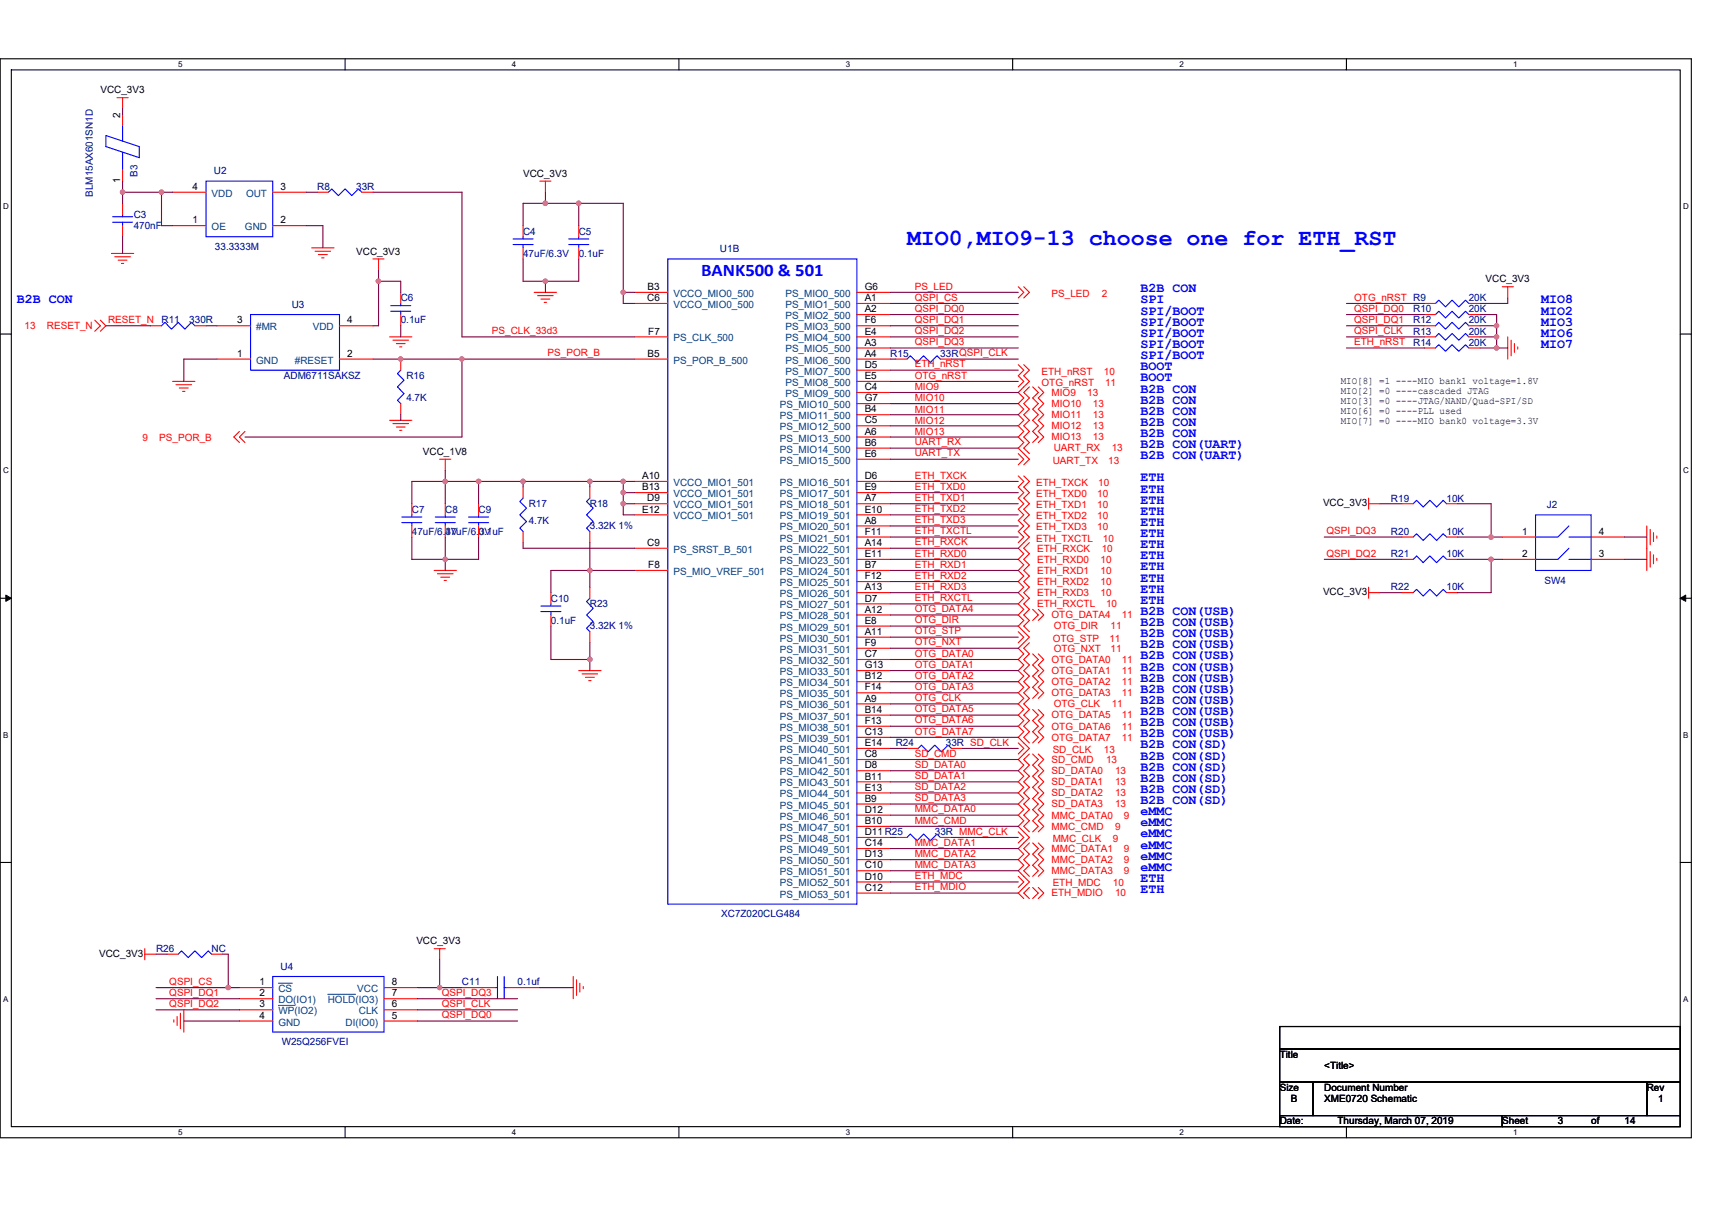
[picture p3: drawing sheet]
<svg xmlns="http://www.w3.org/2000/svg" width="297mm" height="210mm" viewBox="0 0 297 210" stroke-linecap="round" stroke-linejoin="round" font-family="sans-serif">
<path d="M0 10.2h293.5v187.2h-293.5zM2 12.1h289.5v183.4h-289.5z" fill="none" stroke="#000" stroke-width=".19"/>
<g fill="#fff">
<path d="M30.9 10.4h.8v1.6h-.8z"/>
<path d="M30.9 195.7h.8v1.6h-.8z"/>
</g>
<path d="M59.9 10.2v1.9M59.9 195.5v1.9" fill="none" stroke="#000" stroke-width=".19"/>
<g fill="#fff">
<path d="M88.8 10.4h.8v1.6h-.8z"/>
<path d="M88.8 195.7h.8v1.6h-.8z"/>
</g>
<path d="M117.8 10.2v1.9M117.8 195.5v1.9" fill="none" stroke="#000" stroke-width=".19"/>
<g fill="#fff">
<path d="M146.7 10.4h.8v1.6h-.8z"/>
<path d="M146.7 195.7h.8v1.6h-.8z"/>
</g>
<path d="M175.7 10.2v1.9M175.7 195.5v1.9" fill="none" stroke="#000" stroke-width=".19"/>
<g fill="#fff">
<path d="M204.7 10.4h.7v1.6h-.7z"/>
<path d="M204.7 195.7h.7v1.6h-.7z"/>
</g>
<path d="M233.6 10.2v1.9M233.6 195.5v1.9" fill="none" stroke="#000" stroke-width=".19"/>
<g fill="#fff">
<path d="M262.6 10.4h.7v1.6h-.7z"/>
<path d="M262.6 195.7h.7v1.6h-.7z"/>
<path d="M.5 35.1h1v1.5h-1z"/>
<path d="M292 35.1h1v1.5h-1z"/>
<path d="M.5 80.9h1v1.5h-1z"/>
<path d="M292 80.9h1v1.5h-1z"/>
</g>
<path d="M0 58h2M291.5 58h2" fill="none" stroke="#000" stroke-width=".19"/>
<g fill="#fff">
<path d="M.5 126.7h.9v1.6h-.9z"/>
<path d="M292 126.7h.9v1.6h-.9z"/>
</g>
<path d="M0 103.8h2M291.5 103.8h2" fill="none" stroke="#000" stroke-width=".19"/>
<path d="M1 103.3l1 .5-1 .6zM291.5 103.8l1-.5v1.1z" fill="#000" stroke="#000" stroke-width=".17"/>
<g fill="#fff">
<path d="M.5 172.6h.9v1.5h-.9z"/>
<path d="M292 172.6h.9v1.5h-.9z"/>
</g>
<path d="M0 149.7h2M291.5 149.7h2M222 178.1h69.5v3.9h-69.5zM222 182h69.5v5.8h-69.5zM222 187.8h5.8v5.8h-5.8zM222 193.6h38.6v1.9h-38.6zM227.8 187.8h57.9v5.8h-57.9zM260.6 193.6h30.9v1.9h-30.9zM285.7 187.8h5.8v5.8h-5.8z" fill="none" stroke="#000" stroke-width=".19"/>
<g fill="none" stroke="#f00" stroke-width=".19">
<path d="M20.3 17h1.9M21.3 17v1.9M21.3 19.9v1.9M21.3 29.5v1.9M21.3 35.3v1.9M21.3 39.2v1.9M29.9 39.2h5.8M29.9 33.4h5.8M47.3 39.2h5.8M47.3 33.4h5.8M55.1 33.4h1.9M62.8 33.4h1.9"/>
<path d="M90.8 39.2v1.9M93.7 31.4h1.9M94.6 31.4v2M100.4 39.2v1.9M16.4 55.6l1 .9-1 1M17.4 55.6l1 .9-1 1M19.3 44h3.9M19.9 44.6h2.7M20.5 45.1h1.5M21.1 45.7h.4M26.1 56.5h1.9M33.8 56.5h1.9"/>
<path d="M37.7 56.5h5.8M54.1 43h3.9M54.7 43.6h2.7M55.2 44.2h1.6M55.8 44.7h.4M58.9 56.5h5.8M64.7 44.9h1.9M65.7 44.9v2M67.6 58.5h3.9M68.2 59h2.7M68.8 59.6h1.5M69.5 50.7v2"/>
<path d="M69.5 54.6v1.9M90.8 43v1.9M92.7 50.7h3.9M93.3 51.3h2.7M93.8 51.9h1.6M94.4 52.5h.4M100.4 43v1.9M110.1 50.7h5.8M110.1 52.7h5.8M110.1 58.5h5.8M148.7 58.5h5.8M148.7 50.7h5.8"/>
<path d="M148.7 52.7h5.8M148.7 54.6h5.8M148.7 56.5h5.8M176.7 49.8l.9 .9-.9 1M177.6 49.8l1 .9-1 1M247.1 52.7h2M247.1 54.6h2M247.1 56.5h2M247.1 58.5h2M254.8 52.7h2M254.8 54.6h2M254.8 56.5h2"/>
<path d="M254.8 58.5h2M260.6 49.8h2M261.6 49.8v1.9M261.6 58.5v3.8M262.2 59v2.7M262.8 59.6v1.6M29.9 66.2h3.9M30.5 66.8h2.7M31.1 67.3h1.6M31.7 67.9h.4M37.7 62.3h5.8M41.5 74.9l-.9 .9 .9 1"/>
<path d="M42.5 74.9l-1 .9 1 1M58.9 62.3h5.8M67.6 72.9h3.9M68.2 73.5h2.7M68.8 74.1h1.5M69.3 74.7h.4M69.3 60.2h.4M69.5 70v2M69.5 62.3v1.9M76.3 79.7h1.9M77.3 79.7v1.9M110.1 62.3h5.8"/>
<path d="M148.7 60.4h5.8M148.7 62.3h5.8M148.7 64.2h5.8M148.7 66.2h5.8M148.7 68.1h5.8M148.7 70h5.8M148.7 72h5.8M148.7 73.9h5.8M148.7 75.8h5.8M148.7 77.8h5.8M148.7 79.7h5.8M155.4 62.3h2"/>
<path d="M163.1 62.3h2M176.7 63.3l.9 .9-.9 1 .9 1-.9 .9M176.7 78.7l.9 1-.9 1M177.6 63.3l1 .9-1 1 1 1-1.9 1.9 .9 1-.9 .9 .9 1-.9 1 .9 .9-.9 1 .9 1-.9 .9 .9 1-.9 1 1.9 1.9-1 1M178.6 67.1l-1 1 1 1-1 .9 1 1-1 1 1 .9-1 1 1 1-1 .9 1 1-1 1 1 .9M179.2 67.1l.9 1-.9 1 .9 .9-.9 1 .9 1-.9 .9 .9 1-.9 1 .9 .9-.9 1M180.1 67.1l1 1-1 1 1 .9-1 1 1 1-1 .9 1 1-1 1 1 .9-1 1M247.1 60.4h2M254.8 60.4h2M263.3 60.2v.4M71.5 87.4v1.9M71.5 91.3v1.9"/>
<path d="M75.3 99h3.9M75.9 99.6h2.7M77.3 87.4v1.9M77.3 91.3v1.9M83 87.4v1.9M83 91.3v1.9M90.8 92.2v2M90.8 84.5v1.9M102.3 92.2v2M102.3 84.5v1.9M110.1 83.5h5.8M110.1 85.5h5.8"/>
<path d="M110.1 87.4h5.8M110.1 89.3h5.8M110.1 99h5.8M110.1 95.1h5.8M148.7 83.5h5.8M148.7 85.5h5.8M148.7 87.4h5.8M148.7 89.3h5.8M148.7 91.3h5.8M148.7 93.2h5.8M148.7 95.1h5.8M148.7 97.1h5.8"/>
<path d="M148.7 99h5.8M176.7 82.6l.9 .9-.9 1 .9 1-.9 .9 .9 1-.9 1 .9 .9-.9 1 .9 1-.9 .9 .9 1-.9 1M177.6 82.6l1 .9-1 1 1 1-1 .9 1 1-1 1 1 .9-1 1 1 1-1 .9 1 1-1.9 1.9 .9 1-.9 1 .9 .9-.9 1 .9 1-.9 .9 .9 1-.9 .9 .9 1-.9 1 .9 .9-.9 1 .9 1-.9 .9 1.9 2-1.9 1.9 .9 1-.9 .9 .9 1-.9 1 .9 .9-.9 1 .9 1-.9 .9 .9 1-.9 1 .9 .9-.9 1 .9 1-.9 .9 .9 1-.9 1 1.9 1.9-1.9 1.9 .9 1-.9 1 .9 .9-.9 1 .9 .9-.9 1 .9 1-.9 .9 .9 1-.9 1 .9 .9-.9 1 1.9 1.9-1.9 2 .9 .9-.9 1 .9 1-.9 .9 1.9 2-1.9 1.9 .9 .9M178.6 94.2l-1 .9 1 1-1 1 1 .9-1 1 1 1-1 .9 1 1-1 .9 1 1-1 1 1 .9-1 1 1 1-1 .9 1 1M237.5 87.4h1.9M237.5 86.4v2M243.3 93.2h1.9M243.3 97.1h1.9M243.3 87.4h1.9M251 93.2h1.9M251 97.1h1.9M251 87.4h1.9"/>
<path d="M260.6 93.2h5.8M260.6 97.1h5.8M276.1 97.1h5.8M276.1 93.2h5.8M285.7 91.3v7.7M286.3 91.9v2.7M286.3 95.7v2.7M286.9 92.4v1.6M286.9 96.3v1.5M287.5 93v.4M287.5 96.9v.4M76.5 100.2h1.5"/>
<path d="M77.1 100.7h.3M95.6 102.8v2M95.6 106.7v1.9M100.4 116.4h3.9M101 116.9h2.7M101.6 117.5h1.5M102.1 118.1h.4M102.3 109.6v1.9M102.3 101.9v1.9M148.7 100.9h5.8M148.7 102.8h5.8M148.7 104.8h5.8"/>
<path d="M148.7 106.7h5.8M148.7 108.6h5.8M148.7 110.6h5.8M148.7 112.5h5.8M148.7 114.4h5.8M148.7 116.4h5.8M148.7 118.3h5.8M176.7 109.6l.9 1-.9 .9M178.6 111.5l-1 1 1 1-1 .9 1 1-1 1 1 .9-1 1 1 1-1 .9 1 1-1 1 1 .9-1 1 1 1-1 .9 1 1-1 1 1 .9M179.2 105.7l.9 1-.9 1M179.2 113.5l.9 .9-.9 1 .9 1-.9 .9 .9 1-.9 1 .9 .9-.9 1M180.1 105.7l1 1-1 1"/>
<path d="M180.1 113.5l1 .9-1 1 1 1-1 .9 1 1-1 1 1 .9-1 1M237.5 102.8h1.9M237.5 101.9v1.9M243.3 102.8h1.9M251 102.8h1.9M148.7 120.2h5.8M148.7 122.2h5.8M148.7 124.1h5.8M148.7 126h5.8M148.7 128h5.8M148.7 129.9h5.8M148.7 131.8h5.8"/>
<path d="M148.7 133.8h5.8M148.7 135.7h5.8M148.7 137.6h5.8M148.7 139.5h5.8M157.4 129.9h1.9M165.1 129.9h1.9M176.7 128.9l.9 1-.9 1M178.6 130.9l-1 .9 1 1-1 1 1 .9-1 1 1 .9-1 1 1 1-1 .9 1 1-1 1 1 .9-1 1 1 1M179.2 123.1l.9 1-.9 1 .9 .9-.9 1 .9 1-.9 .9M179.2 130.9l.9 .9-.9 1 .9 1-.9 .9 .9 1-.9 .9 .9 1-.9 1 .9 .9-.9 1 .9 1-.9 .9 .9 1-.9 1M180.1 123.1l1 1-1 1 1 .9-1 1 1 1-1 .9M180.1 130.9l1 .9-1 1 1 1-1 .9 1 1-1 .9 1 1-1 1 1 .9-1 1 1 1-1 .9 1 1-1 1"/>
<path d="M148.7 141.5h5.8M148.7 143.4h5.8M148.7 145.3h5.8M148.7 147.3h5.8M148.7 149.2h5.8M148.7 151.1h5.8M148.7 153.1h5.8M148.7 155h5.8M155.4 145.3h2M163.1 145.3h2M176.7 144.4l.9 .9-.9 1M176.7 152.1l.9 1-.9 .9"/>
<path d="M178.6 146.3l-1 1 1 .9-1 1 1 1-1 .9 1 1M178.6 154l-1 1 1 .9M179.2 146.3l.9 1-.9 .9 .9 1-.9 1 .9 .9-.9 1M179.2 154l.9 1-.9 .9M180.1 146.3l1 1-1 .9 1 1-1 1 1 .9-1 1M180.1 154l1 1-1 .9M25.1 165.6h2M25.1 164.6v2M29 165.6h1.9M30.2 177v.4M30.7 176.4v1.5M31.3 175.8v2.7"/>
<path d="M31.9 175.2v3.9M36.7 165.6h1.9M41.5 171.4h5.8M41.5 173.3h5.8M41.5 175.2h5.8M41.5 177.2h5.8M66.6 177.2h5.8M66.6 175.2h5.8M66.6 173.3h5.8M66.6 171.4h5.8M75.3 164.6h2M76.3 164.6v2"/>
<path d="M80.2 171.4h5.7M87.9 171.4h5.8M99.5 169.5v3.8M100 170v2.7M100.6 170.6v1.5M101.2 171.2v.4"/>
</g>
<g fill="none" stroke="#00f" stroke-width=".19">
<path d="M18.4 23.5l5.8 1.9v2l-5.8-2zM19.5 38.6h3.5M19.5 37.6h3.5M21.3 26.4v3.1M21.3 21.8v2.7M21.3 37.2v.4M21.3 38.6v.6M35.7 31.4h11.6v9.7h-11.6zM57 33.4l.6-.6 1.1 1.2 1.2-1.2 1.1 1.2 1.2-1.2 .6 .6M28 56.5l.6-.6 1.2 1.2 1.1-1.2 1.2 1.2 1.1-1.2 .6 .6M43.5 54.6h15.4v9.6h-15.4zM67.8 54h3.5"/>
<path d="M67.8 53h3.5M69.5 52.7v.3M69.5 54v.6M89 42.4h3.5M89 41.5h3.5M90.8 41.1v.4M90.8 42.4v.6M98.7 42.4h3.4M98.7 41.5h3.4M100.4 41.1v.4M100.4 42.4v.6M115.9 44.9h32.8v112h-32.8z"/>
<path d="M249.1 52.7l.5-.6 1.2 1.2 1.1-1.2 1.2 1.2 1.2-1.2 .5 .6M249.1 54.6l.5-.6 1.2 1.2 1.1-1.2 1.2 1.2 1.2-1.2 .5 .6M249.1 56.5l.5-.6 1.2 1.2 1.1-1.2 1.2 1.2 1.2-1.2 .5 .6M249.1 58.5l.5-.6 1.2 1.1 1.1-1.1 1.2 1.1 1.2-1.1 .5 .6M69.5 64.2l-.5 .6 1.1 1.2-1.1 1.1 1.1 1.2-1.1 1.2 .5 .5M157.4 62.3l.5-.6 1.2 1.2 1.1-1.2 1.2 1.2 1.2-1.2 .5 .6M249.1 60.4l.5-.6 1.2 1.2 1.1-1.2 1.2 1.2 1.2-1.2 .5 .6M69.7 90.7h3.5M69.7 89.7h3.5M71.5 89.3v.4M71.5 90.7v.6M75.5 90.7h3.5"/>
<path d="M75.5 89.7h3.5M77.3 89.3v.4M77.3 90.7v.6M81.3 90.7h3.5M81.3 89.7h3.5M83 89.3v.4M83 90.7v.6M90.8 86.4l-.6 .6 1.2 1.2-1.2 1.1 1.2 1.2-1.2 1.2 .6 .5M102.3 86.4l-.5 .6 1.1 1.2-1.1 1.1 1.1 1.2-1.1 1.2 .5 .5M245.2 93.2l.6-.6 1.1 1.2 1.2-1.2 1.2 1.2 1.1-1.2 .6 .6M245.2 97.1l.6-.6 1.1 1.1 1.2-1.1 1.2 1.1 1.1-1.1 .6 .6M245.2 87.4l.6-.6 1.1 1.2 1.2-1.2 1.2 1.2 1.1-1.2 .6 .6"/>
<path d="M266.4 89.3h9.7v9.7h-9.7zM272.2 95.1l-1.9 2h-3.9M272.2 97.1h3.9M272.2 91.3l-1.9 1.9h-3.9M272.2 93.2h3.9M93.8 106.1h3.5M93.8 105.2h3.5M95.6 104.8v.4M95.6 106.1v.6M102.3 103.8l-.5 .6 1.1 1.2-1.1 1.1 1.1 1.2-1.1 1.1 .5 .6M245.2 102.8l.6-.5 1.1 1.1 1.2-1.1 1.2 1.1 1.1-1.1 .6 .5M159.3 129.9l.6-.6 1.1 1.2 1.2-1.2 1.1 1.2 1.2-1.2 .6 .6"/>
<path d="M157.4 145.3l.5-.6 1.2 1.2 1.1-1.2 1.2 1.2 1.2-1.2 .5 .6M30.9 165.6l.6-.6 1.2 1.2 1.1-1.2 1.2 1.2 1.1-1.2 .6 .6M47.3 169.5h19.3v9.6h-19.3zM85.9 171.4h.4M86.3 169.5v3.8M87.5 169.5v3.8M87.5 171.4h.4"/>
</g>
<path d="M48.3 170.6h2.4M48.3 174.5h2.9M56.9 172.6h4.8" fill="none" stroke="#004080" stroke-width=".17"/>
<g fill="none" stroke="#800040" stroke-width=".19">
<path d="M21.3 18.9v1M21.3 33.4h6.7M21.3 31.4v2M21.3 33.4v1.9M28 33.4h1.9M28 33.4v5.8h1.9M53.1 33.4h2M53.1 39.2h2.9v3.8M64.7 33.4h15.5v25.1h29.9M94.6 35.3h5.8M94.6 35.3h-3.8v3.9M94.6 33.4v1.9"/>
<path d="M100.4 35.3v3.9M100.4 35.3h7.7v15.4M18.4 56.5h7.7M21.3 41.1v2.9M35.7 56.5h2M65.7 48.8h3.8v1.9M65.7 46.9v1.9M65.7 48.8v7.7h-1M69.5 56.5v2M90.8 44.9v3.9h3.8M94.6 48.8v1.9M100.4 44.9v3.9h-5.8"/>
<path d="M108.1 50.7h2M108.1 50.7v2h2M154.5 50.7h22.2M154.5 52.7h22.2M154.5 54.6h22.2M154.5 56.5h22.2M154.5 58.5h22.2M233.6 52.7h13.5M233.6 58.5h13.5M233.6 56.5h13.5M233.6 54.6h13.5M256.8 58.5h2.9"/>
<path d="M256.8 54.6h2.9v1.9M256.8 56.5h2.9M259.7 56.5v2M259.7 58.5v1.9M261.6 51.7v1h-4.8M37.7 62.3h-5.8v3.9M64.7 62.3h15.5M69.5 72v.9M80.2 62.3v13.5h-37.7M80.2 62.3h29.9M154.5 64.2h22.2M154.5 66.2h22.2"/>
<path d="M154.5 68.1h22.2M154.5 70h22.2M154.5 72h22.2M154.5 73.9h22.2M154.5 75.8h22.2M154.5 77.8h22.2M154.5 79.7h22.2M154.5 60.4h22.2M154.5 62.3h.9M165.1 62.3h11.6M233.6 60.4h13.5M256.8 60.4h2.9"/>
<path d="M259.7 60.4h1.9M71.5 93.2v3.9h5.8M77.3 93.2v3.9M77.3 97.1v1.9M77.3 83.5h-5.8v3.9M77.3 83.5h5.7M77.3 81.6v1.9M77.3 83.5v3.9M83 83.5h7.8M83 93.2v3.9h-5.7M83 83.5v3.9M90.8 94.2v.9h19.3"/>
<path d="M90.8 83.5v1M90.8 83.5h11.5M102.3 99h7.8M102.3 83.5v1M102.3 94.2v4.8M102.3 99h-6.7v3.8M102.3 99v2.9M102.3 83.5h5.8M108.1 83.5h2M108.1 85.5h2M108.1 87.4h2M108.1 83.5v2"/>
<path d="M108.1 87.4v1.9h2M108.1 85.5v1.9M154.5 85.5h22.2M154.5 87.4h22.2M154.5 89.3h22.2M154.5 91.3h22.2M154.5 93.2h22.2M154.5 95.1h22.2M154.5 97.1h22.2M154.5 99h22.2M154.5 83.5h22.2M229.8 93.2h13.5"/>
<path d="M229.8 97.1h13.5M239.4 87.4h3.9M252.9 97.1h5.8v5.7h-5.8M252.9 87.4h5.8v5.8h1.9M252.9 93.2h5.8M258.7 97.1h1.9M281.9 93.2h3.8M281.9 97.1h3.8M95.6 108.6v5.8h6.7M102.3 111.5v2.9M102.3 114.4v2M154.5 100.9h22.2"/>
<path d="M154.5 102.8h22.2M154.5 104.8h22.2M154.5 106.7h22.2M154.5 108.6h22.2M154.5 110.6h22.2M154.5 112.5h22.2M154.5 114.4h22.2M154.5 116.4h22.2M154.5 118.3h22.2M239.4 102.8h3.9M154.5 120.2h22.2M154.5 122.2h22.2"/>
<path d="M154.5 124.1h22.2M154.5 126h22.2M154.5 128h22.2M154.5 133.8h22.2M154.5 135.7h22.2M154.5 137.6h22.2M154.5 139.5h22.2M154.5 129.9h2.9M154.5 131.8h22.2M167 129.9h9.7M154.5 141.5h22.2M154.5 143.4h22.2"/>
<path d="M154.5 149.2h22.2M154.5 151.1h22.2M154.5 153.1h22.2M154.5 155h22.2M154.5 147.3h22.2M154.5 145.3h.9M165.1 145.3h11.6M27.1 175.2h14.4M27.1 171.4h12.5M27.1 165.6h1.9M27.1 173.3h14.4M31.9 177.2h9.6"/>
<path d="M38.6 165.6h1v5.8M39.6 171.4h1.9M72.4 175.2h17.4M72.4 177.2h17.4M72.4 171.4h3.9M72.4 173.3h17.4M76.3 171.4h3.9M76.3 166.6v4.8M93.7 171.4h5.8"/>
</g>
<g fill="#f0f" stroke="#f0f" stroke-width=".19">
<circle cx="94.6" cy="35.3" r=".38"/>
<circle cx="100.4" cy="35.3" r=".38"/>
<circle cx="108.1" cy="50.7" r=".38"/>
<circle cx="94.6" cy="48.8" r=".38"/>
<circle cx="90.7" cy="83.5" r=".38"/>
<circle cx="108.1" cy="85.5" r=".38"/>
<circle cx="108.1" cy="87.4" r=".38"/>
<circle cx="108.1" cy="83.5" r=".38"/>
<circle cx="102.3" cy="83.5" r=".38"/>
<circle cx="77.2" cy="97.1" r=".38"/>
<circle cx="77.2" cy="83.5" r=".38"/>
<circle cx="83" cy="83.5" r=".38"/>
<circle cx="102.3" cy="99" r=".38"/>
<circle cx="102.3" cy="114.4" r=".38"/>
<circle cx="76.3" cy="171.4" r=".38"/>
<circle cx="39.6" cy="171.4" r=".38"/>
<circle cx="65.7" cy="48.8" r=".38"/>
<circle cx="259.7" cy="56.5" r=".38"/>
<circle cx="259.7" cy="60.4" r=".38"/>
<circle cx="259.7" cy="58.4" r=".38"/>
<circle cx="258.7" cy="93.2" r=".38"/>
<circle cx="258.7" cy="97.1" r=".38"/>
<circle cx="21.3" cy="33.3" r=".38"/>
<circle cx="28" cy="33.3" r=".38"/>
<circle cx="69.5" cy="62.3" r=".38"/>
<circle cx="80.1" cy="62.3" r=".38"/>
</g>
<text font-size="4" fill="#00f" x="157.4" y="42.5">MIO0,MIO9-13 choose one for ETH_RST</text>
<text font-size="3.1" fill="#00f" x="121.6" y="47.9">BANK500 &amp; 501</text>
<g font-size="2.3" fill="#00f">
<text x="2.9" y="52.7">B2B CON</text>
<text x="197.9" y="52.7">SPI</text>
<text x="197.9" y="50.7">B2B CON</text>
<text x="267.4" y="52.7">MIO8</text>
<text x="197.9" y="54.6">SPI/BOOT</text>
<text x="197.9" y="56.5">SPI/BOOT</text>
<text x="197.9" y="58.5">SPI/BOOT</text>
<text x="267.4" y="54.6">MIO2</text>
<text x="267.4" y="56.5">MIO3</text>
<text x="267.4" y="58.5">MIO6</text>
<text x="197.9" y="64.2">BOOT</text>
<text x="197.9" y="60.4">SPI/BOOT</text>
<text x="197.9" y="62.3">SPI/BOOT</text>
<text x="267.4" y="60.4">MIO7</text>
<text x="197.9" y="66.2">BOOT</text>
<text x="197.9" y="68.1">B2B CON</text>
<text x="197.9" y="70">B2B CON</text>
<text x="197.9" y="72">B2B CON</text>
<text x="197.9" y="73.9">B2B CON</text>
<text x="197.9" y="75.8">B2B CON</text>
<text x="197.9" y="77.8">B2B CON(UART)</text>
<text x="197.9" y="83.5">ETH</text>
<text x="197.9" y="79.7">B2B CON(UART)</text>
<text x="197.9" y="85.5">ETH</text>
<text x="197.9" y="87.4">ETH</text>
<text x="197.9" y="89.3">ETH</text>
<text x="197.9" y="91.3">ETH</text>
<text x="197.9" y="93.2">ETH</text>
<text x="197.9" y="95.1">ETH</text>
<text x="197.9" y="97.1">ETH</text>
<text x="197.9" y="99">ETH</text>
<text x="197.9" y="100.9">ETH</text>
<text x="197.9" y="102.8">ETH</text>
<text x="197.9" y="104.8">ETH</text>
<text x="197.9" y="106.7">B2B CON(USB)</text>
<text x="197.9" y="108.6">B2B CON(USB)</text>
<text x="197.9" y="110.6">B2B CON(USB)</text>
<text x="197.9" y="112.5">B2B CON(USB)</text>
<text x="197.9" y="114.4">B2B CON(USB)</text>
<text x="197.9" y="116.4">B2B CON(USB)</text>
<text x="197.9" y="118.3">B2B CON(USB)</text>
<text x="197.9" y="120.2">B2B CON(USB)</text>
<text x="197.9" y="122.2">B2B CON(USB)</text>
<text x="197.9" y="124.1">B2B CON(USB)</text>
<text x="197.9" y="126">B2B CON(USB)</text>
<text x="197.9" y="128">B2B CON(USB)</text>
<text x="197.9" y="129.9">B2B CON(SD)</text>
<text x="197.9" y="131.8">B2B CON(SD)</text>
<text x="197.9" y="133.7">B2B CON(SD)</text>
<text x="197.9" y="135.7">B2B CON(SD)</text>
<text x="197.9" y="137.6">B2B CON(SD)</text>
<text x="197.9" y="139.5">B2B CON(SD)</text>
<text x="197.9" y="141.5">eMMC</text>
<text x="197.9" y="143.4">eMMC</text>
<text x="197.9" y="145.3">eMMC</text>
<text x="197.9" y="147.3">eMMC</text>
<text x="197.9" y="149.2">eMMC</text>
<text x="197.9" y="151.1">eMMC</text>
<text x="197.9" y="153">ETH</text>
<text x="197.9" y="155">ETH</text>
</g>
<g font-size="1.7">
<text x="17.4" y="16.2">VCC_3V3</text>
<text x="20.9" y="20.4" transform="rotate(-90 20.9 20.4)">2</text>
<text x="20.9" y="31.8" transform="rotate(-90 20.9 31.8)">1</text>
<text x="33.4" y="33">4</text>
<text x="48.7" y="33">3</text>
<text x="90.8" y="30.7">VCC_3V3</text>
<text x="33.4" y="38.8">1</text>
<text x="48.7" y="38.8">2</text>
<text x="61.8" y="44.2">VCC_3V3</text>
<text x="112.3" y="52.3">C6</text>
<text x="112.4" y="50.3">B3</text>
<text x="150" y="50.3">G6</text>
<text x="150" y="52.3">A1</text>
<text x="257.7" y="49">VCC_3V3</text>
<text x="41.1" y="56.1">3</text>
<text x="60.3" y="56.1">4</text>
<text x="112.5" y="58.1">F7</text>
<text x="150" y="58.1">E4</text>
<text x="150" y="60">A3</text>
<text x="150" y="54.2">A2</text>
<text x="150" y="56.1">F6</text>
<text x="41.1" y="61.9">1</text>
<text x="60.3" y="61.9">2</text>
<text x="112.4" y="61.9">B5</text>
<text x="150" y="61.9">A4</text>
<text x="150" y="63.8">D5</text>
<text x="150" y="65.8">E5</text>
<text x="150" y="69.6">G7</text>
<text x="150" y="71.6">B4</text>
<text x="150" y="67.7">C4</text>
<text x="232.6" y="66.6">MIO[8] =1 ----MIO bank1 voltage=1.8V</text>
<text x="232.6" y="68.3">MIO[2] =0 ----cascaded JTAG</text>
<text x="232.6" y="70.1">MIO[3] =0 ----JTAG/NAND/Quad-SPI/SD</text>
<text x="232.6" y="71.8">MIO[6] =0 ----PLL used</text>
<text x="150" y="73.5">C5</text>
<text x="150" y="75.4">A6</text>
<text x="150" y="77.4">B6</text>
<text x="232.6" y="73.5">MIO[7] =0 ----MIO bank0 voltage=3.3V</text>
<text x="73.4" y="78.9">VCC_1V8</text>
<text x="111.4" y="83.1">A10</text>
<text x="150" y="79.3">E6</text>
<text x="150" y="83.1">D6</text>
<text x="111.4" y="85.1">B13</text>
<text x="111.4" y="88.9">E12</text>
<text x="112.3" y="87">D9</text>
<text x="150" y="85.1">E9</text>
<text x="150" y="87">A7</text>
<text x="150" y="88.9">E10</text>
<text x="229.5" y="87.8">VCC_3V3</text>
<text x="112.3" y="94.7">C9</text>
<text x="150" y="90.9">A8</text>
<text x="150" y="92.8">F11</text>
<text x="150" y="94.7">A14</text>
<text x="264.1" y="92.8">1</text>
<text x="277.4" y="92.8">4</text>
<text x="112.5" y="98.6">F8</text>
<text x="150" y="96.7">E11</text>
<text x="150" y="98.6">B7</text>
<text x="150" y="100.5">F12</text>
<text x="264.1" y="96.7">2</text>
<text x="277.4" y="96.7">3</text>
<text x="150" y="102.4">A13</text>
<text x="150" y="104.4">D7</text>
<text x="150" y="106.3">A12</text>
<text x="229.5" y="103.3">VCC_3V3</text>
<text x="150" y="108.2">E8</text>
<text x="150" y="110.2">A11</text>
<text x="150" y="112.1">F9</text>
<text x="150" y="114">C7</text>
<text x="150" y="116">G13</text>
<text x="150" y="117.9">B12</text>
<text x="150" y="119.8">F14</text>
<text x="150" y="121.8">A9</text>
<text x="150" y="123.7">B14</text>
<text x="150" y="125.6">F13</text>
<text x="150" y="127.6">C13</text>
<text x="150" y="129.5">E14</text>
<text x="150" y="131.4">C8</text>
<text x="150" y="133.4">D8</text>
<text x="150" y="135.3">B11</text>
<text x="150" y="137.2">E13</text>
<text x="150" y="139.1">B9</text>
<text x="150" y="141.1">D12</text>
<text x="150" y="143">B10</text>
<text x="150" y="144.9">D11 R25</text>
<text x="150" y="146.9">C14</text>
<text x="150" y="148.8">D13</text>
<text x="150" y="150.7">C10</text>
<text x="150" y="152.7">D10</text>
<text x="150" y="154.6">C12</text>
<text x="17.2" y="166">VCC_3V3</text>
<text x="72.2" y="163.9">VCC_3V3</text>
<text x="45" y="171">1</text>
<text x="45" y="172.9">2</text>
<text x="68" y="172.9">7</text>
<text x="68" y="171">8</text>
<text x="45" y="174.8">3</text>
<text x="45" y="176.8">4</text>
<text x="68" y="174.8">6</text>
<text x="68" y="176.8">5</text>
<text x="222" y="183.6">Title</text>
<text x="229.8" y="185.5">&lt;Title&gt;</text>
<text x="222" y="189.3">Size</text>
<text x="224" y="191.3">B</text>
<text x="229.8" y="189.3">Document Number</text>
<text x="229.8" y="191.3">XME0720 Schematic</text>
<text x="285.7" y="189.3">Rev</text>
<text x="287.7" y="191.3">1</text>
<text x="222" y="195.1">Date:</text>
<text x="232.1" y="195.1">Thursday, March 07, 2019</text>
<text x="260.6" y="195.1">Sheet</text>
<text x="270.3" y="195.1">3</text>
<text x="276.1" y="195.1">of</text>
<text x="281.9" y="195.1">14</text>
</g>
<g font-size="1.7" fill="#000080">
<text x="16.1" y="34.1" transform="rotate(-90 16.1 34.1)">BLM15AX601SN1D</text>
<text x="23.9" y="30.7" transform="rotate(-90 23.9 30.7)">B3</text>
<text x="37.1" y="30.3">U2</text>
<text x="55.1" y="33">R8</text>
<text x="61.8" y="33">33R</text>
<text x="23.2" y="37.8">C3</text>
<text x="23.2" y="39.7">470nF</text>
<text x="90.8" y="40.7">C4</text>
<text x="100.4" y="40.7">C5</text>
<text x="37.3" y="43.4">33.3333M</text>
<text x="90.8" y="44.6">47uF/6.3V</text>
<text x="100.4" y="44.6">0.1uF</text>
<text x="124.9" y="43.8">U1B</text>
<text x="50.6" y="53.4">U3</text>
<text x="69.5" y="52.3">C6</text>
<text x="254.8" y="52.3">20K</text>
<text x="28" y="56.1">R11</text>
<text x="32.8" y="56.1">330R</text>
<text x="69.5" y="56.1">0.1uF</text>
<text x="245.2" y="54.2">R10</text>
<text x="245.2" y="56.1">R12</text>
<text x="245.2" y="58.1">R13</text>
<text x="254.8" y="54.2">20K</text>
<text x="254.8" y="56.1">20K</text>
<text x="254.8" y="58.1">20K</text>
<text x="49.3" y="65.8">ADM6711SAKSZ</text>
<text x="70.5" y="65.8">R16</text>
<text x="154.5" y="61.9">R15</text>
<text x="163.1" y="61.9">33RQSPI_CLK</text>
<text x="245.2" y="60">R14</text>
<text x="254.8" y="60">20K</text>
<text x="70.5" y="69.7">4.7K</text>
<text x="71.5" y="89">C7</text>
<text x="77.3" y="89">C8</text>
<text x="83" y="89">C9</text>
<text x="91.7" y="88">R17</text>
<text x="102.3" y="88">R18</text>
<text x="241.3" y="87">R19</text>
<text x="251" y="87">10K</text>
<text x="268.4" y="88.2">J2</text>
<text x="71.5" y="92.8">47uF/6.3V</text>
<text x="77.3" y="92.8">47uF/6.3V</text>
<text x="83" y="92.8">0.1uF</text>
<text x="91.7" y="90.9">4.7K</text>
<text x="102.3" y="91.9">3.32K 1%</text>
<text x="241.3" y="92.8">R20</text>
<text x="251" y="92.8">10K</text>
<text x="241.3" y="96.7">R21</text>
<text x="251" y="96.7">10K</text>
<text x="268" y="101.3">SW4</text>
<text x="95.6" y="104.4">C10</text>
<text x="102.3" y="105.4">R23</text>
<text x="241.3" y="102.5">R22</text>
<text x="251" y="102.5">10K</text>
<text x="95.6" y="108.3">0.1uF</text>
<text x="102.3" y="109.2">3.32K 1%</text>
<text x="155.4" y="129.5">R24</text>
<text x="164.1" y="129.5">33R SD_CLK</text>
<text x="162.2" y="144.9">33R MMC_CLK</text>
<text x="125.1" y="159.2">XC7Z020CLG484</text>
<text x="27.1" y="165.2">R26</text>
<text x="36.7" y="165.2">NC</text>
<text x="48.7" y="168.3">U4</text>
<text x="80.2" y="171">C11</text>
<text x="89.8" y="171">0.1uf</text>
<text x="48.9" y="181.4">W25Q256FVEI</text>
</g>
<g font-size="1.7" fill="#004080">
<text x="36.7" y="34.1">VDD</text>
<text x="42.7" y="34.1">OUT</text>
<text x="36.7" y="39.9">OE</text>
<text x="42.5" y="39.9">GND</text>
<text x="116.8" y="51.5">VCCO_MIO0_500</text>
<text x="116.8" y="53.4">VCCO_MIO0_500</text>
<text x="136.3" y="51.5">PS_MIO0_500</text>
<text x="136.3" y="53.4">PS_MIO1_500</text>
<text x="44.4" y="57.3">#MR</text>
<text x="54.3" y="57.3">VDD</text>
<text x="116.8" y="59.2">PS_CLK_500</text>
<text x="136.3" y="59.2">PS_MIO4_500</text>
<text x="136.3" y="55.4">PS_MIO2_500</text>
<text x="136.3" y="57.3">PS_MIO3_500</text>
<text x="44.4" y="63.1">GND</text>
<text x="51.2" y="63.1">#RESET</text>
<text x="116.8" y="63.1">PS_POR_B_500</text>
<text x="136.3" y="61.2">PS_MIO5_500</text>
<text x="136.3" y="63.1">PS_MIO6_500</text>
<text x="136.3" y="65">PS_MIO7_500</text>
<text x="135.3" y="70.8">PS_MIO10_500</text>
<text x="136.3" y="67">PS_MIO8_500</text>
<text x="136.3" y="68.9">PS_MIO9_500</text>
<text x="135.3" y="72.7">PS_MIO11_500</text>
<text x="135.3" y="74.7">PS_MIO12_500</text>
<text x="135.3" y="76.6">PS_MIO13_500</text>
<text x="135.3" y="78.5">PS_MIO14_500</text>
<text x="135.3" y="80.5">PS_MIO15_500</text>
<text x="116.8" y="84.3">VCCO_MIO1_501</text>
<text x="116.8" y="86.3">VCCO_MIO1_501</text>
<text x="116.8" y="88.2">VCCO_MIO1_501</text>
<text x="135.3" y="84.3">PS_MIO16_501</text>
<text x="135.3" y="86.3">PS_MIO17_501</text>
<text x="135.3" y="88.2">PS_MIO18_501</text>
<text x="116.8" y="90.1">VCCO_MIO1_501</text>
<text x="116.8" y="95.9">PS_SRST_B_501</text>
<text x="135.3" y="90.1">PS_MIO19_501</text>
<text x="135.3" y="92.1">PS_MIO20_501</text>
<text x="135.3" y="94">PS_MIO21_501</text>
<text x="135.3" y="95.9">PS_MIO22_501</text>
<text x="116.8" y="99.8">PS_MIO_VREF_501</text>
<text x="135.3" y="97.9">PS_MIO23_501</text>
<text x="135.3" y="99.8">PS_MIO24_501</text>
<text x="135.3" y="101.7">PS_MIO25_501</text>
<text x="135.3" y="103.6">PS_MIO26_501</text>
<text x="135.3" y="105.6">PS_MIO27_501</text>
<text x="135.3" y="107.5">PS_MIO28_501</text>
<text x="135.3" y="109.4">PS_MIO29_501</text>
<text x="135.3" y="111.4">PS_MIO30_501</text>
<text x="135.3" y="113.3">PS_MIO31_501</text>
<text x="135.3" y="115.2">PS_MIO32_501</text>
<text x="135.3" y="117.2">PS_MIO33_501</text>
<text x="135.3" y="119.1">PS_MIO34_501</text>
<text x="135.3" y="121">PS_MIO35_501</text>
<text x="135.3" y="122.9">PS_MIO36_501</text>
<text x="135.3" y="124.9">PS_MIO37_501</text>
<text x="135.3" y="126.8">PS_MIO38_501</text>
<text x="135.3" y="128.7">PS_MIO39_501</text>
<text x="135.3" y="130.7">PS_MIO40_501</text>
<text x="135.3" y="132.6">PS_MIO41_501</text>
<text x="135.3" y="134.5">PS_MIO42_501</text>
<text x="135.3" y="136.5">PS_MIO43_501</text>
<text x="135.3" y="138.4">PS_MIO44_501</text>
<text x="135.3" y="140.3">PS_MIO45_501</text>
<text x="135.3" y="142.2">PS_MIO46_501</text>
<text x="135.3" y="144.2">PS_MIO47_501</text>
<text x="135.3" y="146.1">PS_MIO48_501</text>
<text x="135.3" y="148">PS_MIO49_501</text>
<text x="135.3" y="150">PS_MIO50_501</text>
<text x="135.3" y="151.9">PS_MIO51_501</text>
<text x="135.3" y="153.8">PS_MIO52_501</text>
<text x="135.3" y="155.8">PS_MIO53_501</text>
<text x="48.3" y="172.2">CS</text>
<text x="62" y="172.2">VCC</text>
<text x="48.3" y="174.1">DO(IO1)</text>
<text x="48.3" y="176">WP(IO2)</text>
<text x="48.3" y="178">GND</text>
<text x="56.9" y="174.1">HOLD(IO3)</text>
<text x="60" y="178">DI(IO0)</text>
<text x="62.3" y="176">CLK</text>
</g>
<g font-size="1.7" fill="#f00">
<text x="158.7" y="50.2">PS_LED</text>
<text x="158.7" y="52.2">QSPI_CS</text>
<text x="182.5" y="51.5">PS_LED</text>
<text x="191.2" y="51.5">2</text>
<text x="235" y="52.2">OTG_nRST R9</text>
<text x="4.3" y="57.1">13</text>
<text x="8.1" y="57.1">RESET_N</text>
<text x="18.8" y="56">RESET_N</text>
<text x="85.4" y="58">PS_CLK_33d3</text>
<text x="158.7" y="54.1">QSPI_DQ0</text>
<text x="158.7" y="56">QSPI_DQ1</text>
<text x="158.7" y="58">QSPI_DQ2</text>
<text x="158.7" y="59.9">QSPI_DQ3</text>
<text x="235" y="59.9">ETH_nRST</text>
<text x="235" y="58">QSPI_CLK</text>
<text x="235" y="56">QSPI_DQ1</text>
<text x="235" y="54.1">QSPI_DQ0</text>
<text x="95" y="61.8">PS_POR_B</text>
<text x="158.7" y="63.8">ETH_nRST</text>
<text x="158.7" y="65.7">OTG_nRST</text>
<text x="180.7" y="65">ETH_nRST</text>
<text x="191.5" y="65">10</text>
<text x="158.7" y="67.7">MIO9</text>
<text x="158.7" y="69.7">MIO10</text>
<text x="158.7" y="71.6">MIO11</text>
<text x="180.7" y="67">OTG_nRST</text>
<text x="182.5" y="68.7">MIO9</text>
<text x="182.5" y="70.6">MIO10</text>
<text x="188.6" y="68.7">13</text>
<text x="189.6" y="70.6">13</text>
<text x="191.7" y="67">11</text>
<text x="24.7" y="76.6">9</text>
<text x="27.6" y="76.6">PS_POR_B</text>
<text x="158.7" y="73.5">MIO12</text>
<text x="158.7" y="75.5">MIO13</text>
<text x="158.7" y="77.3">UART_RX</text>
<text x="182.5" y="72.6">MIO11</text>
<text x="182.5" y="74.5">MIO12</text>
<text x="182.5" y="76.4">MIO13</text>
<text x="189.6" y="72.6">13</text>
<text x="189.6" y="74.5">13</text>
<text x="189.6" y="76.4">13</text>
<text x="158.7" y="79.2">UART_TX</text>
<text x="158.7" y="83.1">ETH_TXCK</text>
<text x="182.6" y="80.5">UART_TX</text>
<text x="182.8" y="78.3">UART_RX</text>
<text x="192.3" y="80.5">13</text>
<text x="192.9" y="78.3">13</text>
<text x="158.7" y="85">ETH_TXD0</text>
<text x="158.7" y="86.9">ETH_TXD1</text>
<text x="158.7" y="88.9">ETH_TXD2</text>
<text x="179.8" y="86.3">ETH_TXD0</text>
<text x="179.8" y="88.2">ETH_TXD1</text>
<text x="179.8" y="84.3">ETH_TXCK</text>
<text x="190.4" y="86.3">10</text>
<text x="190.4" y="88.2">10</text>
<text x="190.6" y="84.3">10</text>
<text x="158.7" y="90.8">ETH_TXD3</text>
<text x="158.7" y="92.7">ETH_TXCTL</text>
<text x="158.7" y="94.7">ETH_RXCK</text>
<text x="179.8" y="90.1">ETH_TXD2</text>
<text x="179.8" y="92.1">ETH_TXD3</text>
<text x="179.8" y="94">ETH_TXCTL</text>
<text x="180" y="95.7">ETH_RXCK</text>
<text x="190.4" y="90.1">10</text>
<text x="190.4" y="92.1">10</text>
<text x="191.2" y="95.7">10</text>
<text x="191.3" y="94">10</text>
<text x="230.1" y="92.7">QSPI_DQ3</text>
<text x="158.7" y="96.6">ETH_RXD0</text>
<text x="158.7" y="98.5">ETH_RXD1</text>
<text x="158.7" y="100.4">ETH_RXD2</text>
<text x="180" y="97.6">ETH_RXD0</text>
<text x="180" y="99.6">ETH_RXD1</text>
<text x="180" y="101.5">ETH_RXD2</text>
<text x="190.9" y="97.6">10</text>
<text x="190.9" y="99.6">10</text>
<text x="190.9" y="101.5">10</text>
<text x="230.1" y="96.6">QSPI_DQ2</text>
<text x="158.7" y="102.4">ETH_RXD3</text>
<text x="158.7" y="104.3">ETH_RXCTL</text>
<text x="158.7" y="106.2">OTG_DATA4</text>
<text x="180" y="103.4">ETH_RXD3</text>
<text x="180" y="105.4">ETH_RXCTL</text>
<text x="182.5" y="107.3">OTG_DATA4</text>
<text x="190.9" y="103.4">10</text>
<text x="191.9" y="105.4">10</text>
<text x="194.6" y="107.3">11</text>
<text x="158.7" y="108.2">OTG_DIR</text>
<text x="158.7" y="110.1">OTG_STP</text>
<text x="158.7" y="112">OTG_NXT</text>
<text x="158.7" y="114">OTG_DATA0</text>
<text x="182.6" y="111.4">OTG_STP</text>
<text x="182.8" y="109.2">OTG_DIR</text>
<text x="182.8" y="113.1">OTG_NXT</text>
<text x="192.5" y="111.4">11</text>
<text x="192.7" y="109.2">11</text>
<text x="192.7" y="113.1">11</text>
<text x="158.7" y="115.9">OTG_DATA1</text>
<text x="158.7" y="117.8">OTG_DATA2</text>
<text x="158.7" y="119.7">OTG_DATA3</text>
<text x="182.5" y="115">OTG_DATA0</text>
<text x="182.5" y="116.9">OTG_DATA1</text>
<text x="182.5" y="118.9">OTG_DATA2</text>
<text x="194.6" y="115">11</text>
<text x="194.6" y="116.9">11</text>
<text x="194.6" y="118.9">11</text>
<text x="158.7" y="121.7">OTG_CLK</text>
<text x="158.7" y="123.6">OTG_DATA5</text>
<text x="158.7" y="125.5">OTG_DATA6</text>
<text x="182.5" y="120.8">OTG_DATA3</text>
<text x="182.5" y="124.7">OTG_DATA5</text>
<text x="182.8" y="122.7">OTG_CLK</text>
<text x="192.9" y="122.7">11</text>
<text x="194.6" y="120.8">11</text>
<text x="194.6" y="124.7">11</text>
<text x="158.7" y="127.5">OTG_DATA7</text>
<text x="158.7" y="131.3">SD_CMD</text>
<text x="182.5" y="126.6">OTG_DATA6</text>
<text x="182.5" y="128.5">OTG_DATA7</text>
<text x="182.6" y="130.7">SD_CLK</text>
<text x="191.5" y="130.7">13</text>
<text x="194.6" y="126.6">11</text>
<text x="194.6" y="128.5">11</text>
<text x="158.7" y="133.3">SD_DATA0</text>
<text x="158.7" y="135.2">SD_DATA1</text>
<text x="158.7" y="137.1">SD_DATA2</text>
<text x="182.5" y="132.4">SD_CMD</text>
<text x="182.5" y="134.3">SD_DATA0</text>
<text x="182.5" y="136.2">SD_DATA1</text>
<text x="191.9" y="132.4">13</text>
<text x="193.5" y="134.3">13</text>
<text x="193.5" y="136.2">13</text>
<text x="158.7" y="139">SD_DATA3</text>
<text x="158.7" y="141">MMC_DATA0</text>
<text x="158.7" y="142.9">MMC_CMD</text>
<text x="182.5" y="138.2">SD_DATA2</text>
<text x="182.5" y="140.1">SD_DATA3</text>
<text x="182.5" y="142">MMC_DATA0</text>
<text x="182.5" y="144">MMC_CMD</text>
<text x="193.5" y="144">9</text>
<text x="193.5" y="138.2">13</text>
<text x="193.5" y="140.1">13</text>
<text x="195" y="142">9</text>
<text x="158.7" y="146.8">MMC_DATA1</text>
<text x="158.7" y="148.7">MMC_DATA2</text>
<text x="182.5" y="147.8">MMC_DATA1</text>
<text x="182.5" y="149.8">MMC_DATA2</text>
<text x="182.6" y="146.1">MMC_CLK</text>
<text x="193.1" y="146.1">9</text>
<text x="195" y="147.8">9</text>
<text x="195" y="149.8">9</text>
<text x="158.7" y="150.6">MMC_DATA3</text>
<text x="158.7" y="152.6">ETH_MDC</text>
<text x="158.7" y="154.5">ETH_MDIO</text>
<text x="182.5" y="151.7">MMC_DATA3</text>
<text x="182.5" y="155.6">ETH_MDIO</text>
<text x="182.6" y="153.8">ETH_MDC</text>
<text x="193.1" y="153.8">10</text>
<text x="193.5" y="155.6">10</text>
<text x="195" y="151.7">9</text>
<text x="29.4" y="170.9">QSPI_CS</text>
<text x="29.4" y="172.8">QSPI_DQ1</text>
<text x="76.7" y="172.8">QSPI_DQ3</text>
<text x="29.4" y="174.8">QSPI_DQ2</text>
<text x="76.7" y="174.8">QSPI_CLK</text>
<text x="76.7" y="176.7">QSPI_DQ0</text>
</g>
<g font-size="1.4">
<text x="30.9" y="11.7">5</text>
<text x="88.8" y="11.7">4</text>
<text x="146.7" y="11.7">3</text>
<text x="204.7" y="11.7">2</text>
<text x="262.6" y="11.7">1</text>
<text x=".5" y="36.3">D</text>
<text x="292" y="36.3">D</text>
<text x=".5" y="82.1">C</text>
<text x="292" y="82.1">C</text>
<text x=".5" y="128">B</text>
<text x="292" y="128">B</text>
<text x=".5" y="173.8">A</text>
<text x="292" y="173.8">A</text>
<text x="30.9" y="197">5</text>
<text x="88.8" y="197">4</text>
<text x="146.7" y="197">3</text>
<text x="204.7" y="197">2</text>
<text x="262.6" y="197">1</text>
</g>
</svg>
